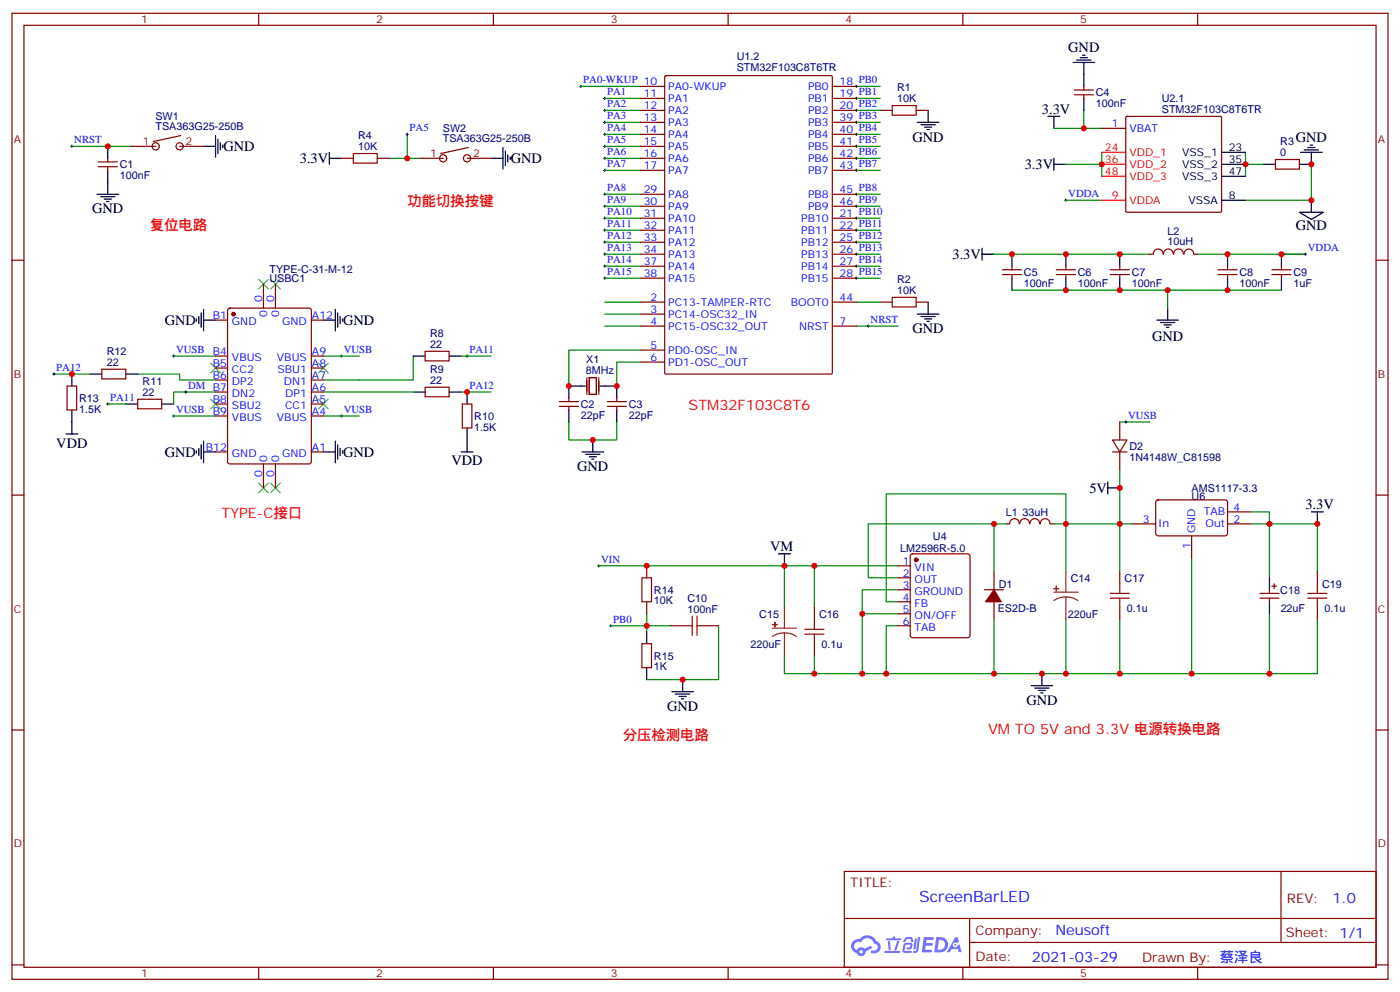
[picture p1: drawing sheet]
<svg xmlns="http://www.w3.org/2000/svg" width="412mm" height="292mm" viewBox="0 0 412 292" stroke-linecap="round" stroke-linejoin="round" font-family="sans-serif">
<g fill="none" stroke="#870000" stroke-width=".35">
<path d="M3.5 3.9h405.4v284.4h-405.4zM7.1 7.4h398.2v277.3h-398.2zM76.2 3.9v3.5M145.3 3.9v3.5M214.5 3.9v3.5M283.6 3.9v3.5M352.8 3.9v3.5M3.5 76.6h3.6M405.3 76.6h3.6M3.5 145.7h3.6M405.3 145.7h3.6M3.5 214.9h3.6"/>
<path d="M405.3 214.9h3.6M248.7 256.5h156.6v28.2h-156.6zM377.3 256.5v20.9M248.7 270.4h156.5M285.6 277.4h119.6M285.6 270.4v14.1M3.5 284h3.6M76.2 284.7v3.6M145.3 284.7v3.6M214.5 284.7v3.6M283.6 284.7v3.6M352.8 284.7v3.6"/>
<path d="M405.3 284h3.6"/>
</g>
<g fill="#5487ff">
<path d="M272.1 275.8h2.6l.3 .2-.1 .6h-2l-.1 1h1.6l.4 .4-.4 .4h-1.7l-.2 1.1 1.8 .1 .3 .3-.2 .4h-2.9z"/>
<path d="M281.4 275.9h.7l.4 1.3-.7 .3a.74 .74 0 0 0-1.1 .3 .74 .74 0 0 0 .5 1.1 .74 .74 0 0 0 .9-.7l.5-.3 .7 2.4h-.9l-.2-1h-1.9l-.5 1h-.9z"/>
<path d="M269.5 276.3h.6l-.4 2.9a.31 .31 0 0 1-.3 .3 .31 .31 0 0 1-.3-.3z"/>
<path d="M270.4 275.8h.6l-.5 4a.89 .89 0 0 1-.7 .7 .89 .89 0 0 1-.9-.3l1-.5z"/>
<path d="M266.8 276l.6-.2 1.2 .1 .5 1.3-.6 .1-.4-.9-1 .1a.95 .95 0 0 1-1 .8l-.1-.2z"/>
<path d="M266.4 277.7l1.8-.2a1.04 1.04 0 0 1 .6 1.1 1.04 1.04 0 0 1-.8 .9h-.7a.29 .29 0 0 1-.3-.4 .29 .29 0 0 1 .3-.2h.7l.2-.8h-1.4l-.4 1.8h1.9a.29 .29 0 0 1 .3 .3 .29 .29 0 0 1-.3 .3h-2l-.4-.3 .2-2.1z"/>
<path d="M260.5 279.9h4.4a.3 .3 0 0 1 .3 .3 .3 .3 0 0 1-.3 .3h-4.3z"/>
<path d="M264.3 277h.6l-.5 1.6a1.02 1.02 0 0 1-.7 1.2l-.2-.3z"/>
<path d="M261.5 277h.6l.3 2.4-.3 .3-.3-.2z"/>
<path d="M261.1 276.2h1.9l.2-.5h.5l-.1 .5h1.5a.29 .29 0 0 1 .3 .3 .29 .29 0 0 1-.3 .3h-3.9z"/>
<path d="M275.8 275.9l-.6 4.4h1.4a2.27 2.27 0 0 0 2.7-2.3 2.27 2.27 0 0 0-2.7-2.1zM276.6 276.6a1.5 1.5 0 0 1 1.8 1.6 1.5 1.5 0 0 1-1.9 1.3h-.3z"/>
<path d="M251.4 277a2.09 2.09 0 0 0 1 3.5 1.37 1.37 0 0 0 1.5 .9 1.37 1.37 0 0 0 1.1-1.4l2-1-.5-.7-1.8 1a1.4 1.4 0 0 0-2.3 .4 1.32 1.32 0 0 1-.6-1.9 1.32 1.32 0 0 1 1.9-.4 2.02 2.02 0 0 1 2-1.3 2.02 2.02 0 0 1 1.8 1.7 1.09 1.09 0 0 1 1.1 1.3 1.09 1.09 0 0 1-1.6 .7 .41 .41 0 0 0-.5 .3 .41 .41 0 0 0 .4 .5 1.89 1.89 0 0 0 2.4-1.2 1.89 1.89 0 0 0-1.2-2.4 2.98 2.98 0 0 0-5-.6l-1 .1zM253.2 280.1a.52 .52 0 0 1 1 0 .52 .52 0 0 1-1 0z"/>
<circle cx="281.4" cy="278.1" r=".28"/>
</g>
<g fill="none" stroke="#000" stroke-width=".29">
<path d="M119.6 39.5h.7M119.9 39.2v.7M170.7 25.4h.7M171.1 25.1v.7M177.8 39.5h.7M177.8 36h.7M177.8 32.5h.7M177.8 29h.7M178.2 28.6v.7M178.2 32.1v.7M178.2 35.7v.7M178.2 39.2v.7"/>
<path d="M251.9 39.5h.7M251.9 36h.7M251.9 32.5h.7M251.9 29h.7M251.9 25.4h.7M252.2 25.1v.7M252.2 28.6v.7M252.2 32.1v.7M252.2 35.7v.7M252.2 39.2v.7M20.8 43.1h.7M21.2 42.7v.7"/>
<path d="M177.8 57.2h.7M177.8 50.1h.7M177.8 46.6h.7M177.8 43.1h.7M178.2 42.7v.7M178.2 46.2v.8M178.2 49.8v.7M178.2 56.8v.7M251.9 57.2h.7M251.9 50.1h.7M251.9 46.6h.7M251.9 43.1h.7"/>
<path d="M252.2 42.7v.7M252.2 46.2v.8M252.2 49.8v.7M252.2 56.8v.7M313.6 58.9h.7M314 58.6v.7M177.8 74.8h.7M177.8 78.4h.7M177.8 71.3h.7M177.8 67.8h.7M177.8 64.2h.7M177.8 60.7h.7"/>
<path d="M178.2 60.4v.7M178.2 63.9v.7M178.2 67.4v.7M178.2 70.9v.7M178.2 74.5v.7M178.2 78v.7M251.9 74.8h.7M251.9 78.4h.7M251.9 71.3h.7M251.9 67.8h.7M251.9 64.2h.7M251.9 60.7h.7"/>
<path d="M252.2 60.4v.7M252.2 63.9v.7M252.2 67.4v.7M252.2 70.9v.7M252.2 74.5v.7M252.2 78v.7M384.2 74.8h.7M384.5 74.5v.7M177.8 81.9h.7M178.2 81.5v.7M251.9 81.9h.7M252.2 81.5v.7"/>
<path d="M255.4 96h.7M255.8 95.6v.7M15.5 110.1h.7M15.9 109.7v.8M31.4 118.9h.7M31.7 118.6v.7M50.8 104.8h.7M51.2 104.5v.7M54.3 115.4h.7M54.7 115v.7M100.2 104.8h.7M100.5 104.5v.7"/>
<path d="M137.2 104.8h.7M137.2 115.4h.7M137.6 104.5v.7M137.6 115v.7M50.8 122.4h.7M51.2 122.1v.7M100.2 122.4h.7M100.5 122.1v.7M331.3 124.2h.7M331.6 123.9v.7M176 166.5h.7M176.4 166.2v.7"/>
<path d="M179.6 184.2h.7M179.9 183.8v.7"/>
</g>
<g fill="none" stroke="#000" stroke-width=".35">
<path d="M316.1 18.4h6.3M317.1 17.7h4.3M318.2 17h2.1M318.9 16.3h.7M319.3 18.4v7M63.5 39.9v6.3M270.2 36h6.4M271.3 36.7h4.2M272.3 37.4h2.2M273 38.1h.8M273.4 32.5v3.5M308.7 34.3h3.5"/>
<path d="M310.4 34.3v3.5M319.3 29v3.5M28.6 57.2h6.3M29.6 57.9h4.3M30.7 58.6h2.1M31.4 59.3h.7M31.7 43.1v3.5M31.7 50.1v7.1M60 43.1h3.5M64.2 41v4.2M64.9 42v2.1M65.6 42.7v.7"/>
<path d="M97 46.6h3.5M97 44.8v3.6M144.6 46.6h3.6M148.2 43.4v6.4M148.9 44.5v4.2M149.6 45.5v2.2M150.3 46.2v.8M310.4 46.6v3.5M310.4 48.4h3.6M359.8 48.4h7.1M359.8 44.8h7.1M359.8 51.9h7.1"/>
<path d="M359.8 58.9h7.1M372.2 48.4h3.5M383.1 44.8h6.4M384.2 44.1h4.2M385.2 43.4h2.1M385.9 42.7h.7M386.3 44.8v3.6h-3.5M386.3 58.9v3.6M289.3 74.8h3.5M289.3 73.1v3.5M298.1 74.8v3.6M314 74.8v3.6"/>
<path d="M329.8 74.8v3.6M361.6 74.8v3.6M377.5 74.8v3.6M382.8 62.5h7l-3.5 2.1zM57.9 93.9v.7M58.6 93.2v2.1M59.3 92.1v4.2M60 94.2h3.5M60 91.1v6.3M95.2 94.2h3.6M98.8 91.1v6.3M99.5 92.1v4.2"/>
<path d="M100.2 93.2v2.1M100.9 93.9v.7M270.2 92.5h6.4M271.3 93.2h4.2M272.3 93.9h2.2M273 94.6h.8M273.4 88.9v3.6M298.1 81.9v3.5M314 81.9v3.5M329.8 81.9v3.5M340.8 94.2h6.3M341.8 94.9h4.3"/>
<path d="M342.9 95.6h2.1M343.6 96.3h.7M344 90.7v3.5M361.6 81.9v3.5M377.5 81.9v3.5M21.2 110.1v3.5M26.5 110.1h3.5M37 110.1h3.6M37 118.9h3.6M47.6 118.9h3.6M121.7 115.4h3.5M121.7 104.8h3.5"/>
<path d="M132.3 115.4h3.5M132.3 104.8h3.5M137.6 115.4v3.5M172.5 113.6h-4.9v3.6M176.7 113.6h5v3.6M19.4 127.7h3.5M21.2 120.7v7M57.9 132.7v.7M58.6 132v2.1M59.3 130.9v4.2M60 133h3.5M60 129.9v6.3"/>
<path d="M95.2 133h3.6M98.8 129.9v6.3M99.5 130.9v4.2M100.2 132v2.1M100.9 132.7v.7M135.8 133h3.5M137.6 126v7M167.6 120.7v3.5M171.4 133h6.4M172.5 133.7h4.2M173.6 134.4h2.1M174.3 135.1h.7"/>
<path d="M174.6 129.5v3.5M181.7 120.7v3.5M326.3 143.6h3.5M326.3 141.9v3.5M386.3 150.7h3.5M388.1 150.7v3.5M229.3 163h3.5M231.1 163v3.5M373.9 170.1v3.5M373.9 177.1v3.6M190.5 185.9v3.6M190.5 196.5v3.6"/>
<path d="M306.9 198.3v3.5M197.9 203.6h6.4M199 204.3h4.2M200 205h2.1M200.7 205.7h.7M201.1 200.1v3.5M303.7 201.8h6.4M304.8 202.5h4.2M305.9 203.2h2.1M306.6 203.9h.7"/>
</g>
<g fill="none" stroke="#008700" stroke-width=".35">
<path d="M119.9 39.5v7.1M171.1 25.4h17.6M178.2 39.5h10.5M178.2 36h10.5M178.2 32.5h10.5M178.2 29h10.5M252.2 39.5h7.1M252.2 36h7.1M252.2 32.5h7.1M252.2 29h7.1M252.2 25.4h7.1M310.4 37.8h14.2"/>
<path d="M319.3 32.5v5.3M21.2 43.1h17.6M114.7 46.6h8.8M178.2 46.6h10.5M178.2 57.2h10.5M178.2 50.1h10.5M178.2 43.1h10.5M252.2 46.6h7.1M252.2 57.2h7.1M252.2 50.1h7.1M252.2 43.1h7.1M314 48.4h10.6"/>
<path d="M314 58.9h10.6M324.6 44.8v7.1M366.9 44.8v7.1M366.9 48.4h5.3M386.3 48.4v10.5h-19.4M178.2 74.8h10.5M178.2 78.4h10.5M178.2 71.3h10.5M178.2 67.8h10.5M178.2 64.2h10.5M178.2 60.7h10.5M252.2 74.8h7.1"/>
<path d="M252.2 78.4h7.1M252.2 71.3h7.1M252.2 67.8h7.1M252.2 64.2h7.1M252.2 60.7h7.1M292.8 74.8h45.9M352.8 74.8h31.7M178.2 88.9h10.5M178.2 81.9h10.5M178.2 96h10.5M178.2 92.5h10.5M252.2 88.9h7.1"/>
<path d="M252.2 81.9h7.1M252.2 96h12.4M298.1 85.4h79.4M344 85.4v5.3M15.9 110.1h10.6M31.7 118.9h5.3M40.6 110.1h12.3v1.8h10.6M51.2 104.8h12.3M63.5 115.4h-12.3v3.5M95.2 115.4h26.5M95.2 104.8h10.6M121.7 104.8v7.1h-26.5"/>
<path d="M135.8 115.4h8.8M135.8 104.8h8.8M188.7 106.6h-7v7M188.7 103h-21.1v10.6M51.2 122.4h12.3M95.2 122.4h10.6M167.6 124.2v5.3h14.1v-5.3M329.8 124.2h8.9M329.8 138.3v15.9h3.6M292.8 154.2h3.5M310.4 154.2h3.6v14.1M368.7 150.7h5.2v3.5h14.2v14.1"/>
<path d="M368.7 154.2h5.2v15.9M176.4 166.5h54.7M239.9 166.5v12.4M264.6 166.5h-33.5v12.4M264.6 173.6h-10.6v24.7h38.8v-15.9M292.8 168.3v-14.1h-37v15.9h8.8M329.8 168.3v-14.1h-15.8v-8.8h-52.9v31.7h3.5M351 164.8v33.5h-21.2M179.9 184.2h17.7M190.5 180.7v5.2M211.7 184.2v15.9h-21.2M231.1 193v5.3h22.9"/>
<path d="M239.9 193v5.3M254 180.7h10.6M264.6 184.2h-3.5v14.1M314 182.4v15.9h-21.2M329.8 182.4v15.9h-15.8M373.9 180.7v17.6h-22.9M388.1 182.4v15.9h-14.2"/>
</g>
<g fill="none" stroke="#a10000" stroke-width=".35">
<path d="M262.8 31.1h7.1v2.8h-7.1zM104.1 45.2h7v2.8h-7zM262.8 87.5h7.1v2.8h-7.1zM189.1 170.1h2.8v7h-2.8zM327 176.1h5.7M327 174.7h5.7M329.8 171.8v2.9M329.8 176.1v2.8M385.2 176.1h5.7M385.2 174.7h5.7M388.1 171.8v2.9M388.1 176.1v2.8"/>
<path d="M201.1 184.2h2.8M203.9 181.4v5.6M205.3 184.2h2.8M205.3 181.4v5.6M237.1 186.7h5.6M237.1 185.2h5.6M239.9 182.4v2.8M239.9 186.7v2.8"/>
</g>
<g fill="none" stroke="#870000" stroke-width=".35">
<path d="M53.3 39.9l-8.1 1.8M188.7 32.5h7.1M188.7 25.4h7.1M188.7 29h7.1M188.7 36h7.1M188.7 39.5h7.1M195.8 22.4l.3-.1h48.7l.3 .1 .1 87.3-.2 .4h-48.9l-.3-.2zM245.2 32.5h7M245.2 25.4h7M245.2 29h7M245.2 36h7M245.2 39.5h7"/>
<path d="M259.3 32.5h3.5M269.9 32.5h3.5M316.4 27.9h5.7M316.4 26.5h5.7M319.3 25.4v1.1M319.3 27.9v1.1M324.6 37.8h7M331.7 34.4l.3-.1h27.7l.1 .3v27.7l-.3 .2-27.7-.1-.2-.3zM28.9 49.1h5.7M28.9 47.7h5.7M31.7 46.6v1.1M31.7 49.1v1"/>
<path d="M38.8 43.1h7.1M52.9 43.1h7.1M100.5 46.6h3.6M111.1 46.6h3.6M123.5 46.6h7M137.6 46.6h7M137.9 43.4l-8.1 1.8M188.7 46.6h7.1M188.7 43.1h7.1M188.7 50.1h7.1M188.7 57.2h7.1M245.2 46.6h7"/>
<path d="M245.2 43.1h7M245.2 50.1h7M245.2 57.2h7M375.7 47h7.1v2.8h-7.1zM188.7 74.8h7.1M188.7 64.2h7.1M188.7 67.8h7.1M188.7 71.3h7.1M188.7 78.4h7.1M188.7 60.7h7.1M245.2 74.8h7M245.2 64.2h7"/>
<path d="M245.2 67.8h7M245.2 71.3h7M245.2 78.4h7M245.2 60.7h7M295.3 79.4h5.6M298.1 78.4v1M311.1 79.4h5.7M314 78.4v1M327 79.4h5.7M329.8 78.4v1M338.7 74.8h1M339.8 74.8a1.41 1.41 0 0 1 1.4-1.5 1.41 1.41 0 0 1 1.4 1.5"/>
<path d="M342.8 74.8a1.41 1.41 0 0 1 1.4-1.5 1.41 1.41 0 0 1 1.4 1.5M345.7 74.8a1.41 1.41 0 0 1 1.5-1.5 1.41 1.41 0 0 1 1.4 1.5M348.8 74.8a1.41 1.41 0 0 1 1.4-1.5 1.41 1.41 0 0 1 1.4 1.5M351.7 74.8h1.1M358.8 79.4h5.6M361.6 78.4v1M374.6 79.4h5.7M377.5 78.4v1M63.5 94.2h3.5M67.3 90.9l.4-.2h23.3l.7 .4v44.8l-.4 .6-23.6 .1-.6-.5-.1-44.7zM77.6 83.6v7.1M81.1 83.6v7.1"/>
<path d="M91.7 94.2h3.5M188.7 88.9h7.1M188.7 96h7.1M188.7 81.9h7.1M188.7 92.5h7.1M245.2 88.9h7M245.2 96h7M245.2 81.9h7M259.3 88.9h3.5M269.9 88.9h3.5M295.3 80.8h5.6M298.1 80.8v1.1"/>
<path d="M311.1 80.8h5.7M314 80.8v1.1M327 80.8h5.7M329.8 80.8v1.1M358.8 80.8h5.6M361.6 80.8v1.1M374.6 80.8h5.7M377.5 80.8v1.1M19.8 113.6h2.8v7.1h-2.8zM30 108.7h7v2.8h-7zM40.6 117.5h7v2.8h-7zM63.5 104.8h3.5"/>
<path d="M63.5 108.3h3.5M63.5 111.9h3.5M63.5 115.4h3.5M63.5 118.9h3.5M91.7 104.8h3.5M91.7 108.3h3.5M91.7 111.9h3.5M91.7 115.4h3.5M91.7 118.9h3.5M125.2 114h7.1v2.8h-7.1zM125.2 103.4h7.1v2.8h-7.1zM136.2 118.9h2.8v7.1h-2.8z"/>
<path d="M164.7 119.6h5.7M164.7 118.2h5.7M167.6 117.2v1M167.6 119.6v1.1M172.9 111.2v4.9M173.6 111.2h2.1v4.9h-2.1zM176.4 111.2v4.9M178.9 119.6h5.6M178.9 118.2h5.6M181.7 117.2v1M181.7 119.6v1.1M188.7 103h7.1"/>
<path d="M188.7 106.6h7.1M63.5 133h3.5M63.5 122.4h3.5M77.6 136.6v7M81.1 136.6v7M91.7 133h3.5M91.7 122.4h3.5M327.7 129.5h4.3l-2.2 3.5zM327.7 133h4.3M329.8 124.2v5.3M329.8 133v5.3M296.3 154.2h1.1"/>
<path d="M297.4 154.2a1.41 1.41 0 0 1 1.4-1.5 1.41 1.41 0 0 1 1.4 1.5M300.4 154.2a1.41 1.41 0 0 1 1.4-1.5 1.41 1.41 0 0 1 1.4 1.5M303.4 154.2a1.41 1.41 0 0 1 1.4-1.5 1.41 1.41 0 0 1 1.4 1.5M306.5 154.2a1.41 1.41 0 0 1 1.4-1.5 1.41 1.41 0 0 1 1.4 1.5M309.4 154.2h1M333.4 154.2h7M340.7 147.4l.4-.3 20.1 .1 .4 .6-.1 9.5-.6 .4h-20l-.5-.7v-9.2zM351 157.7v7.1M361.6 154.2h7.1M361.6 150.7h7.1M190.5 166.5v3.6M190.5 177.1v3.6"/>
<path d="M239.9 178.9v3.5M264.6 173.6h3.5M264.6 166.5h3.5M264.6 170.1h3.5M264.6 177.1h3.5M268.3 163.2l.5-.2h16.2l.5 .2 .3 .5v23.3l-.3 .5-.5 .2h-16.2l-.5-.2-.2-.5v-23.3zM290 173.6h5.6M292.8 168.3v5.3M292.8 177.1v5.3M329.8 168.3v3.5M329.8 178.9v3.5M371.1 174.7h5.7"/>
<path d="M371.1 176.1h5.7M373.9 173.6v1.1M373.9 176.1v1M374.6 172.5h1.5M375.4 171.8v1.4M388.1 168.3v3.5M388.1 178.9v3.5M189.1 189.5h2.8v7h-2.8zM197.6 184.2h3.5M208.1 184.2h3.6M239.9 189.5v3.5M264.6 184.2h3.5"/>
<path d="M264.6 180.7h3.5"/>
<circle cx="45.9" cy="43.1" r="1.06"/>
<circle cx="52.9" cy="43.1" r="1.06"/>
<circle cx="130.5" cy="46.6" r="1.06"/>
<circle cx="137.6" cy="46.6" r="1.06"/>
</g>
<g fill="#870000" stroke="#870000" stroke-width=".35">
<path d="M292.8 173.6l2.1 3.5h-4.6z"/>
<circle cx="269.9" cy="164.8" r=".53"/>
<circle cx="68.8" cy="92.5" r=".53"/>
</g>
<g fill="#8c2424" stroke="#8c2424" stroke-width=".35">
<path d="M228.2 183.1l.1 1.4z"/>
<path d="M227.5 183.8l1.5 .1z"/>
<path d="M311.1 172.5l.1 1.5z"/>
<path d="M310.4 173.2l1.5 .1z"/>
</g>
<path d="M231.1 178.9v6M310.4 174.3h7.1M314 175.7l-1.9 .3-1.7 .8M314 175.7l1.8 .3 1.7 .8M314 168.3v6M314 175.7v6.7M227.5 184.9h7.1M231.1 186.3l-1.9 .2-1.7 .9M231.1 186.3l1.8 .2 1.7 .9M231.1 186.3v6.7" fill="none" stroke="#8c2424" stroke-width=".35"/>
<g fill="none" stroke="#3c3" stroke-width=".35">
<path d="M76.2 82.2l2.8 2.9M79 82.2l-2.8 2.9M79.7 82.2l2.8 2.9M82.5 82.2l-2.8 2.9M62.1 106.9l2.8 2.8M62.1 117.5l2.8 2.8M64.9 106.9l-2.8 2.8M64.9 117.5l-2.8 2.8M93.8 106.9l2.9 2.8M93.8 117.5l2.9 2.8M96.7 106.9l-2.9 2.8M96.7 117.5l-2.9 2.8"/>
<path d="M76.2 142.2l2.8 2.8M79 142.2l-2.8 2.8M79.7 142.2l2.8 2.8M82.5 142.2l-2.8 2.8"/>
</g>
<path d="M324.6 44.8h7M324.6 48.4h7M324.6 51.9h7M324.6 58.9h7" fill="none" stroke="#f00" stroke-width=".35"/>
<g fill="#c00">
<circle cx="190.5" cy="166.5" r=".88"/>
<circle cx="201.1" cy="200.1" r=".88"/>
<circle cx="190.5" cy="184.2" r=".88"/>
<circle cx="231.1" cy="166.5" r=".88"/>
<circle cx="329.8" cy="143.6" r=".88"/>
<circle cx="329.8" cy="154.2" r=".88"/>
<circle cx="388.1" cy="154.2" r=".88"/>
<circle cx="373.9" cy="198.3" r=".88"/>
<circle cx="261.1" cy="198.3" r=".88"/>
<circle cx="306.9" cy="198.3" r=".88"/>
<circle cx="351" cy="198.3" r=".88"/>
<circle cx="373.9" cy="154.2" r=".88"/>
<circle cx="329.8" cy="198.3" r=".88"/>
<circle cx="314" cy="198.3" r=".88"/>
<circle cx="314" cy="154.2" r=".88"/>
<circle cx="239.9" cy="166.5" r=".88"/>
<circle cx="292.8" cy="198.3" r=".88"/>
<circle cx="239.9" cy="198.3" r=".88"/>
<circle cx="292.8" cy="154.2" r=".88"/>
<circle cx="254" cy="198.3" r=".88"/>
<circle cx="254" cy="180.7" r=".88"/>
<circle cx="21.2" cy="110.1" r=".88"/>
<circle cx="137.6" cy="115.4" r=".88"/>
<circle cx="119.9" cy="46.6" r=".88"/>
<circle cx="386.3" cy="48.4" r=".88"/>
<circle cx="386.3" cy="58.9" r=".88"/>
<circle cx="366.9" cy="48.4" r=".88"/>
<circle cx="324.6" cy="48.4" r=".88"/>
<circle cx="377.5" cy="74.8" r=".88"/>
<circle cx="361.6" cy="85.4" r=".88"/>
<circle cx="361.6" cy="74.8" r=".88"/>
<circle cx="298.1" cy="74.8" r=".88"/>
<circle cx="329.8" cy="74.8" r=".88"/>
<circle cx="314" cy="74.8" r=".88"/>
<circle cx="344" cy="85.4" r=".88"/>
<circle cx="329.8" cy="85.4" r=".88"/>
<circle cx="314" cy="85.4" r=".88"/>
<circle cx="319.3" cy="37.8" r=".88"/>
<circle cx="181.7" cy="113.6" r=".88"/>
<circle cx="174.6" cy="129.5" r=".88"/>
<circle cx="167.6" cy="113.6" r=".88"/>
<circle cx="31.8" cy="43.1" r=".88"/>
</g>
<text font-size="4.6" fill="#00f" x="270.8" y="265.5">ScreenBarLED</text>
<g font-size="4.2">
<text x="314.7" y="15.2">GND</text>
<text x="306.9" y="33.5">3.3V</text>
<text x="268.8" y="41.7">GND</text>
<text x="381.7" y="41.7">GND</text>
<text x="65.8" y="44.4">GND</text>
<text x="150.5" y="47.9">GND</text>
<text x="88.3" y="48">3.3V</text>
<text x="301.8" y="49.8">3.3V</text>
<text x="27.2" y="62.8">GND</text>
<text x="381.7" y="67.8">GND</text>
<text x="280.6" y="76.2">3.3V</text>
<text x="48.5" y="95.6">GND</text>
<text x="101.1" y="95.6">GND</text>
<text x="268.8" y="98.1">GND</text>
<text x="339.4" y="100.3">GND</text>
<text x="16.6" y="131.7">VDD</text>
<text x="48.5" y="134.4">GND</text>
<text x="101.1" y="134.4">GND</text>
<text x="133" y="137">VDD</text>
<text x="170" y="138.7">GND</text>
<text x="320.9" y="145">5V</text>
<text x="384.5" y="150">3.3V</text>
<text x="226.8" y="162.3">VM</text>
<text x="196.5" y="209.2">GND</text>
<text x="302.3" y="207.5">GND</text>
</g>
<g font-size="4.2" fill="#f00">
<text x="119.9" y="60.7">功能切换按键</text>
<text x="44.1" y="67.8">复位电路</text>
<text x="202.8" y="120.7">STM32F103C8T6</text>
<text x="65.3" y="152.4">TYPE-C接口</text>
<text x="291" y="215.9">VM TO 5V and 3.3V 电源转换电路</text>
<text x="183.4" y="217.7">分压检测电路</text>
</g>
<g font-size="4.2" fill="#00f">
<text x="392.5" y="265.8">1.0</text>
<text x="310.9" y="275.3">Neusoft</text>
<text x="304" y="283.1">2021-03-29</text>
</g>
<g font-size="3.9" fill="#800">
<text x="250.5" y="261.1">TITLE:</text>
<text x="379.1" y="265.8">REV:</text>
<text x="287.4" y="275.3">Company:</text>
<text x="378.7" y="275.9">Sheet: 1/1</text>
<text x="287.4" y="283">Date:</text>
<text x="336.4" y="283.1">Drawn By: 蔡泽良</text>
</g>
<g font-size="3.2" fill="#800">
<text x="41.6" y="6.9">1</text>
<text x="110.8" y="6.9">2</text>
<text x="179.9" y="6.9">3</text>
<text x="249.1" y="6.9">4</text>
<text x="318.2" y="6.9">5</text>
<text x="4.1" y="42">A</text>
<text x="42.1" y="42.7">1</text>
<text x="54.7" y="42.7">2</text>
<text x="126.7" y="46.2">1</text>
<text x="139.3" y="46.2">2</text>
<text x="405.9" y="42">A</text>
<text x="4.1" y="111.2">B</text>
<text x="405.9" y="111.2">B</text>
<text x="4.1" y="180.3">C</text>
<text x="405.9" y="180.3">C</text>
<text x="4.1" y="249.4">D</text>
<text x="405.9" y="249.4">D</text>
<text x="41.6" y="287.7">1</text>
<text x="110.8" y="287.7">2</text>
<text x="179.9" y="287.7">3</text>
<text x="249.1" y="287.7">4</text>
<text x="318.2" y="287.7">5</text>
</g>
<g font-size="3.2" fill="#000080">
<text x="217" y="17.7">U1.2</text>
<text x="217" y="20.8">STM32F103C8T6TR</text>
<text x="264.2" y="26.8">R1</text>
<text x="322.8" y="28.4">C4</text>
<text x="45.8" y="35.3">SW1</text>
<text x="264.2" y="30">10K</text>
<text x="322.8" y="31.5">100nF</text>
<text x="342.2" y="33.1">STM32F103C8T6TR</text>
<text x="342.2" y="30.1">U2.1</text>
<text x="45.8" y="38.4">TSA363G25-250B</text>
<text x="105.5" y="40.9">R4</text>
<text x="130.5" y="41.9">TSA363G25-250B</text>
<text x="130.5" y="38.8">SW2</text>
<text x="105.5" y="44.1">10K</text>
<text x="377.1" y="45.9">0</text>
<text x="377.1" y="42.7">R3</text>
<text x="35.3" y="52.7">100nF</text>
<text x="35.3" y="49.5">C1</text>
<text x="343.9" y="69.1">L2</text>
<text x="343.9" y="72.2">10uH</text>
<text x="79.4" y="80.5">TYPE-C-31-M-12</text>
<text x="79.4" y="82.9">USBC1</text>
<text x="264.2" y="83.3">R2</text>
<text x="301.6" y="81.2">C5</text>
<text x="317.5" y="81.3">C6</text>
<text x="333.4" y="81.3">C7</text>
<text x="365.1" y="81.3">C8</text>
<text x="381" y="81.2">C9</text>
<text x="264.2" y="86.5">10K</text>
<text x="301.6" y="84.4">100nF</text>
<text x="317.5" y="84.4">100nF</text>
<text x="333.4" y="84.4">100nF</text>
<text x="365.1" y="84.4">100nF</text>
<text x="381" y="84.4">1uF</text>
<text x="126.7" y="99.2">R8</text>
<text x="31.4" y="107.6">22</text>
<text x="31.4" y="104.5">R12</text>
<text x="126.7" y="102.3">22</text>
<text x="172.7" y="106.9">X1</text>
<text x="42" y="113.3">R11</text>
<text x="126.7" y="112.9">22</text>
<text x="126.7" y="109.8">R9</text>
<text x="172.5" y="110.1">8MHz</text>
<text x="23.3" y="118.3">R13</text>
<text x="42" y="116.5">22</text>
<text x="23.3" y="121.5">1.5K</text>
<text x="139.7" y="123.6">R10</text>
<text x="171.1" y="123.2">22pF</text>
<text x="171.1" y="120.1">C2</text>
<text x="185.2" y="123.2">22pF</text>
<text x="185.2" y="120.1">C3</text>
<text x="139.7" y="126.8">1.5K</text>
<text x="332.7" y="135.6">1N4148W_C81598</text>
<text x="332.7" y="132.4">D2</text>
<text x="351" y="144.7">AMS1117-3.3</text>
<text x="351" y="147.1">U6</text>
<text x="296.3" y="151.8">L1</text>
<text x="301.2" y="151.8">33uH</text>
<text x="274.8" y="158.9">U4</text>
<text x="265.2" y="162.4">LM2596R-5.0</text>
<text x="294.2" y="173">D1</text>
<text x="315.4" y="171.2">C14</text>
<text x="331.3" y="171.2">C17</text>
<text x="389.5" y="173">C19</text>
<text x="192.6" y="177.9">10K</text>
<text x="192.6" y="174.8">R14</text>
<text x="202.5" y="177.2">C10</text>
<text x="377.1" y="174.7">C18</text>
<text x="202.5" y="180.3">100nF</text>
<text x="223.7" y="181.8">C15</text>
<text x="241.3" y="181.8">C16</text>
<text x="293.9" y="180">ES2D-B</text>
<text x="314.6" y="181.8">220uF</text>
<text x="331.9" y="180">0.1u</text>
<text x="377.2" y="180">22uF</text>
<text x="390.1" y="180">0.1u</text>
<text x="221.1" y="190.6">220uF</text>
<text x="242" y="190.6">0.1u</text>
<text x="192.6" y="197.3">1K</text>
<text x="192.6" y="194.2">R15</text>
</g>
<g font-size="3.2" fill="#00f">
<text x="171.8" y="24.6">PA0-WKUP 10</text>
<text x="178.9" y="28.1">PA1</text>
<text x="189.6" y="28.6">11</text>
<text x="196.8" y="26.5">PA0-WKUP</text>
<text x="238" y="26.5">PB0</text>
<text x="247.3" y="25.1">18 PB0</text>
<text x="247.3" y="28.6">19 PB1</text>
<text x="178.9" y="35.1">PA3</text>
<text x="178.9" y="31.6">PA2</text>
<text x="189.6" y="32.1">12</text>
<text x="189.6" y="35.7">13</text>
<text x="196.8" y="30">PA1</text>
<text x="196.8" y="33.5">PA2</text>
<text x="238" y="30">PB1</text>
<text x="238" y="33.5">PB2</text>
<text x="247.3" y="32.1">20 PB2</text>
<text x="247.3" y="35.7">39 PB3</text>
<text x="120.6" y="38.7">PA5</text>
<text x="178.9" y="38.7">PA4</text>
<text x="189.6" y="39.2">14</text>
<text x="196.8" y="37.1">PA3</text>
<text x="196.8" y="40.6">PA4</text>
<text x="238" y="37.1">PB3</text>
<text x="238" y="40.6">PB4</text>
<text x="247.3" y="39.2">40 PB4</text>
<text x="327.5" y="37.4">1</text>
<text x="332.7" y="38.8">VBAT</text>
<text x="21.9" y="42.2">NRST</text>
<text x="178.9" y="45.7">PA6</text>
<text x="178.9" y="42.2">PA5</text>
<text x="189.6" y="42.7">15</text>
<text x="189.6" y="46.2">16</text>
<text x="196.8" y="44.1">PA5</text>
<text x="196.8" y="47.7">PA6</text>
<text x="238" y="44.1">PB5</text>
<text x="238" y="47.7">PB6</text>
<text x="247.3" y="42.7">41 PB5</text>
<text x="247.3" y="46.2">42 PB6</text>
<text x="178.9" y="49.2">PA7</text>
<text x="189.6" y="49.8">17</text>
<text x="196.8" y="51.2">PA7</text>
<text x="238" y="51.2">PB7</text>
<text x="247.3" y="49.8">43 PB7</text>
<text x="178.9" y="59.8">PA9</text>
<text x="178.9" y="56.3">PA8</text>
<text x="189.6" y="56.8">29</text>
<text x="196.8" y="58.2">PA8</text>
<text x="238" y="58.2">PB8</text>
<text x="247.3" y="56.8">45 PB8</text>
<text x="314.7" y="58.1">VDDA</text>
<text x="178.9" y="63.4">PA10</text>
<text x="189.6" y="63.9">31</text>
<text x="189.6" y="60.4">30</text>
<text x="196.8" y="65.3">PA10</text>
<text x="196.8" y="61.8">PA9</text>
<text x="236" y="65.3">PB10</text>
<text x="238" y="61.8">PB9</text>
<text x="247.3" y="63.9">21 PB10</text>
<text x="247.3" y="60.4">46 PB9</text>
<text x="178.9" y="70.4">PA12</text>
<text x="178.9" y="66.9">PA11</text>
<text x="189.6" y="67.4">32</text>
<text x="189.6" y="70.9">33</text>
<text x="196.8" y="68.8">PA11</text>
<text x="236" y="68.8">PB11</text>
<text x="247.3" y="67.4">22 PB11</text>
<text x="247.3" y="70.9">25 PB12</text>
<text x="178.9" y="77.5">PA14</text>
<text x="178.9" y="73.9">PA13</text>
<text x="189.6" y="74.5">34</text>
<text x="189.6" y="78">37</text>
<text x="196.8" y="72.4">PA12</text>
<text x="196.8" y="75.9">PA13</text>
<text x="236" y="72.4">PB12</text>
<text x="236" y="75.9">PB13</text>
<text x="247.3" y="74.5">26 PB13</text>
<text x="247.3" y="78">27 PB14</text>
<text x="385.2" y="73.9">VDDA</text>
<text x="178.9" y="81">PA15</text>
<text x="189.6" y="81.5">38</text>
<text x="196.8" y="79.4">PA14</text>
<text x="196.8" y="82.9">PA15</text>
<text x="236" y="79.4">PB14</text>
<text x="236" y="82.9">PB15</text>
<text x="247.3" y="81.5">28 PB15</text>
<text x="77.3" y="88.9" transform="rotate(-90 77.3 88.9)">0</text>
<text x="80.8" y="88.9" transform="rotate(-90 80.8 88.9)">0</text>
<text x="191.7" y="88.6">2</text>
<text x="196.8" y="90">PC13-TAMPER-RTC</text>
<text x="233" y="90">BOOT0</text>
<text x="247.3" y="88.6">44</text>
<text x="62.7" y="93.9">B1</text>
<text x="68.3" y="95.6">GND</text>
<text x="78.7" y="93.4" transform="rotate(-90 78.7 93.4)">0</text>
<text x="82.2" y="93.4" transform="rotate(-90 82.2 93.4)">0</text>
<text x="83.1" y="95.6">GND</text>
<text x="91.9" y="93.9">A12</text>
<text x="191.7" y="92.1">3</text>
<text x="191.7" y="95.6">4</text>
<text x="196.8" y="93.5">PC14-OSC32_IN</text>
<text x="247.3" y="95.6">7</text>
<text x="256.5" y="95.1">NRST</text>
<text x="196.8" y="97">PC15-OSC32_OUT</text>
<text x="235.4" y="97">NRST</text>
<text x="51.9" y="103.9">VUSB</text>
<text x="62.7" y="104.5">B4</text>
<text x="62.7" y="108">B5</text>
<text x="68.3" y="106.2">VBUS</text>
<text x="81.6" y="106.2">VBUS</text>
<text x="91.9" y="108">A8</text>
<text x="91.9" y="104.5">A9</text>
<text x="101.2" y="103.9">VUSB</text>
<text x="138.3" y="103.9">PA11</text>
<text x="191.7" y="102.7">5</text>
<text x="191.7" y="106.2">6</text>
<text x="196.8" y="104.1">PD0-OSC_IN</text>
<text x="196.8" y="107.6">PD1-OSC_OUT</text>
<text x="16.6" y="109.2">PA12</text>
<text x="62.7" y="111.5">B6</text>
<text x="68.3" y="109.7">CC2</text>
<text x="68.3" y="113.3">DP2</text>
<text x="81.7" y="109.7">SBU1</text>
<text x="83.6" y="113.3">DN1</text>
<text x="91.9" y="111.5">A7</text>
<text x="32.5" y="118">PA11</text>
<text x="55.4" y="114.5">DM B7</text>
<text x="62.7" y="118.6">B8</text>
<text x="68.3" y="116.8">DN2</text>
<text x="84" y="116.8">DP1</text>
<text x="91.9" y="118.6">A5</text>
<text x="91.9" y="115">A6</text>
<text x="138.3" y="114.5">PA12</text>
<text x="51.9" y="121.6">VUSB</text>
<text x="62.7" y="122.1">B9</text>
<text x="68.3" y="120.3">SBU2</text>
<text x="68.3" y="123.9">VBUS</text>
<text x="81.6" y="123.9">VBUS</text>
<text x="84" y="120.3">CC1</text>
<text x="91.9" y="122.1">A4</text>
<text x="101.2" y="121.6">VUSB</text>
<text x="332.3" y="123.3">VUSB</text>
<text x="60.6" y="132.7">B12</text>
<text x="68.3" y="134.4">GND</text>
<text x="78.7" y="135.9" transform="rotate(-90 78.7 135.9)">0</text>
<text x="82.2" y="135.9" transform="rotate(-90 82.2 135.9)">0</text>
<text x="83.1" y="134.4">GND</text>
<text x="91.9" y="132.7">A1</text>
<text x="77.3" y="140.3" transform="rotate(-90 77.3 140.3)">0</text>
<text x="80.8" y="140.3" transform="rotate(-90 80.8 140.3)">0</text>
<text x="336.6" y="153.8">3</text>
<text x="341.1" y="155.3">In</text>
<text x="354.6" y="151.7">TAB</text>
<text x="355.1" y="155.3">Out</text>
<text x="363.4" y="153.8">2</text>
<text x="363.4" y="150.3">4</text>
<text x="350.7" y="161.5" transform="rotate(-90 350.7 161.5)">1</text>
<text x="352.1" y="157" transform="rotate(-90 352.1 157)">GND</text>
<text x="177.1" y="165.7">VIN</text>
<text x="265.9" y="166.2">1</text>
<text x="269.4" y="168">VIN</text>
<text x="265.9" y="169.7">2</text>
<text x="265.9" y="173.2">3</text>
<text x="269.4" y="171.5">OUT</text>
<text x="265.9" y="176.8">4</text>
<text x="269.4" y="175">GROUND</text>
<text x="269.4" y="178.5">FB</text>
<text x="180.6" y="183.3">PB0</text>
<text x="265.9" y="180.3">5</text>
<text x="265.9" y="183.8">6</text>
<text x="269.4" y="182.1">ON/OFF</text>
<text x="269.4" y="185.6">TAB</text>
</g>
<g font-size="3.2" fill="#f00">
<text x="325.5" y="44.5">24</text>
<text x="332.7" y="45.9">VDD_1</text>
<text x="325.5" y="48">36</text>
<text x="325.5" y="51.5">48</text>
<text x="332.7" y="49.4">VDD_2</text>
<text x="332.7" y="53">VDD_3</text>
<text x="327.5" y="58.6">9</text>
<text x="332.7" y="60">VDDA</text>
</g>
<g font-size="3.2">
<text x="348.2" y="45.9">VSS_1</text>
<text x="361.9" y="44.5">23</text>
<text x="348.2" y="49.4">VSS_2</text>
<text x="348.2" y="53">VSS_3</text>
<text x="361.9" y="48">35</text>
<text x="361.9" y="51.5">47</text>
<text x="361.9" y="58.6">8</text>
<text x="350.1" y="60">VSSA</text>
</g>
</svg>
